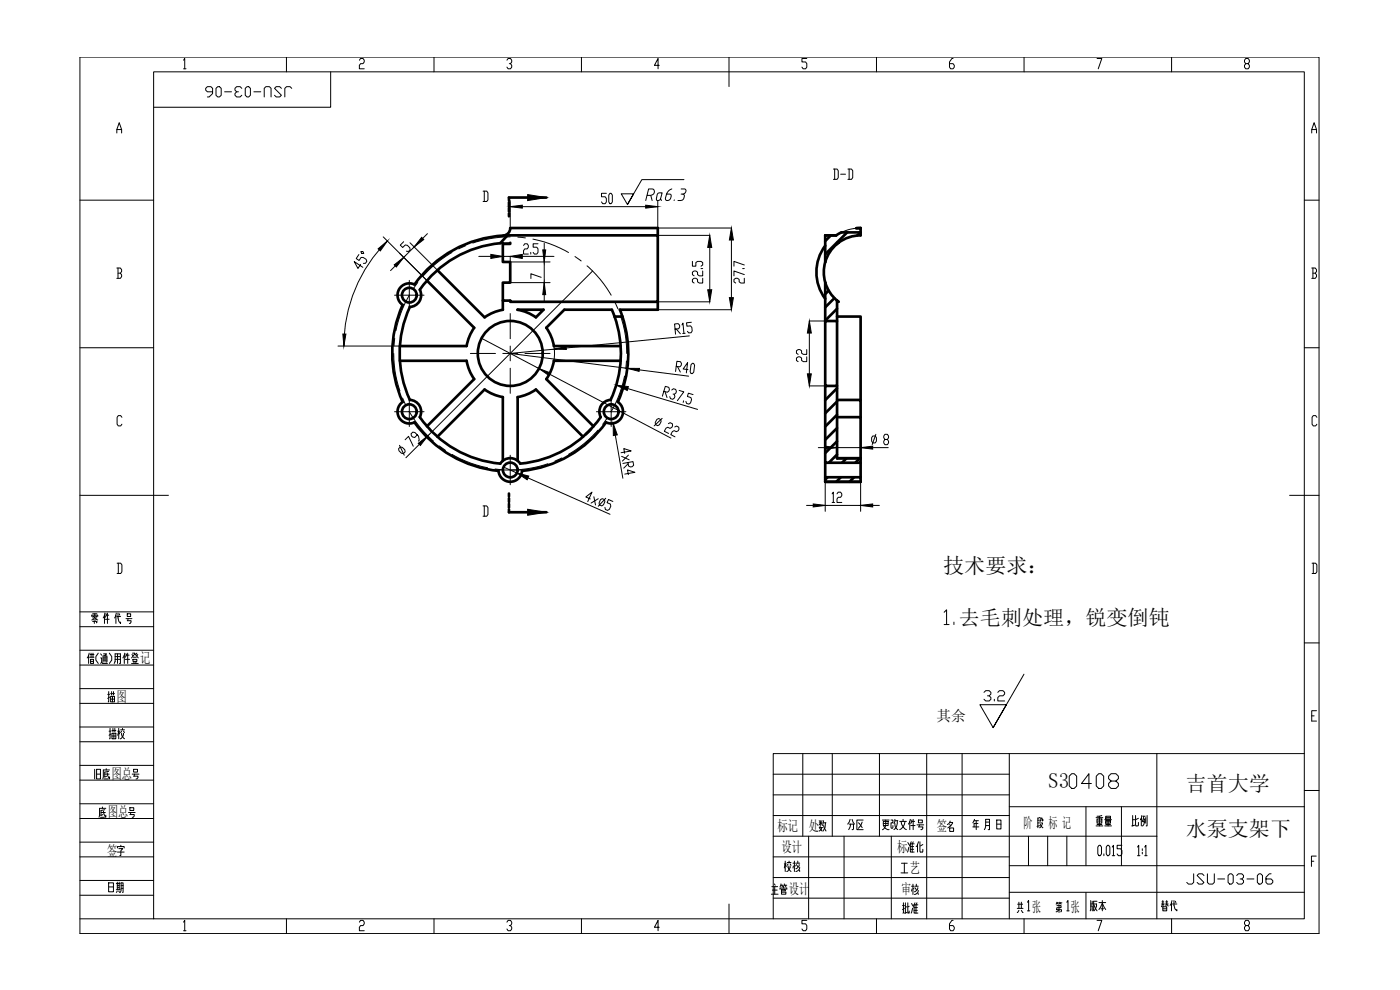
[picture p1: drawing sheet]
<svg xmlns="http://www.w3.org/2000/svg" width="420mm" height="297mm" viewBox="0 0 420 297" stroke-linecap="round" stroke-linejoin="round" font-family="sans-serif">
<!-- layer: 5 -->
<g fill="none" stroke="#000" stroke-width=".3">
<path d="M86 17.1v4.5M130.2 17.1v4.5M174.5 17.1v4.5M218.8 17.1v8.9M263 17.1v4.5M307.3 17.1v4.5M351.6 17.1v4.5M99.2 21.6v10.6h-53.1M24 60.1h22.1M391.4 60.1h4.5M24 104.3h22.1M391.4 104.3h4.5"/>
<path d="M24 148.6h26.6M387 148.6h8.9M391.4 192.9h4.5M391.4 226.1h-159.3v49.6M391.4 237.2h4.5M24 275.7h367.4v-254.1h-345.3v254.1M86 275.7v4.4M130.2 275.7v4.4M174.5 275.7v4.4M218.8 271.3v8.8M263 275.7v4.4M307.3 275.7v4.4"/>
<path d="M351.6 275.7v4.4"/>
</g>
<!-- layer: 9 -->
<path d="M24 17.1h371.9v263h-371.9z" fill="none" stroke="#000" stroke-width=".3"/>
<!-- layer: 10 -->
<g fill="none" stroke="#000" stroke-width=".3">
<path d="M55.1 18.1l.3-.5v3M107.9 18.1l.3-.5h.8l.3 .5v.5l-.3 .5h-.8l-.3 .5v1h1.4M152.1 18.1l.4-.5h.7l.4 .5v.5l-.4 .5h-.3M153.2 19.1l.4 .5v.5l-.4 .5h-.7l-.4-.5M197.9 19.6h-1.5l1.1-2v3M242.1 17.6h-1.4v1h1.1l.3 .5v1l-.3 .5h-.8l-.3-.5M286 17.6h-.3l-.7 1v1.5l.3 .5h.7l.4-.5v-.5l-.4-.5h-1M329.2 17.6h1.5l-1.1 3M373.9 19.1l-.4-.5v-.5l.4-.5h.7l.4 .5v.5l-.4 .5h-.7l-.4 .5v.5l.4 .5h.7l.4-.5v-.5l-.4-.5M35.1 39.9v-1l.7-2.1 .7 2.1v1M35.1 38.9h1.4M55.1 20.6h.7"/>
<path d="M393.7 39.9v-1l.7-2.1 .7 2.1v1M393.7 38.9h1.4M182 58h-1.5v1h1.1l.4 .5v1.1l-.4 .5h-.7l-.4-.5M183.1 58h.3l.4 .5v2.1l-.4 .5h-.3l-.4-.5v-2.1zM107.7 76.4l-.8 1.2 .9 .6 .6-1h.6l.9 .6 .2 .6-.4 .6h-.6M108.2 79.3l-.8 1.2-1.1-2 2.6 1.7M108.3 75.5h.6l.3 .5-.7 .1zM115 71.1l13.1 13.1-8.2-8.2M116.3 72.3a44.6 44.6 0 0 0-13.1 31.5M121.1 72.5l-1 1 .7 .8 .8-.8 .6 .1 .8 .7 .1 .7-.5 .5-.7-.1M123 72.8l8.3 8.3M128.3 70.1l-11.1 11.1"/>
<path d="M135.6 75.8a33.9 33.9 0 0 0-8.8 7.2M139.7 73.7l-2 1M143.7 76.9h3.6M150.9 78.5v-1.6h2.2v1.6M153.1 71.1l-5.1 .3-6.1 1.5M153.1 60.2v8.2M153.1 62h44.3M153.1 78.6h12M155.4 71.1l2.3 .3M156.7 76.9h9.6M157.1 73.6l.4-.5h.7l.4 .5v.6l-.4 .5h-.7l-.4 .5v1h1.5M159.3 75.7v.5"/>
<path d="M159.9 71.7l5 1.4 5.7 2.7M161.5 73.1h-1.5v1.1h1.1l.4 .5v1l-.4 .5h-.7l-.4-.5M163.3 73v17.4M172.6 77l1.8 1.3M176.2 79.8a34.1 34.1 0 0 1 7.2 8.8M197.4 60.2v8.2M197.4 68.4h22.1M197.4 70.6h15.6M207.8 78.4v1.5h1v-1.1l.5-.4h1.1l.5 .4v.7l-.5 .4M213 74.2v12.7M219.5 72v17.3M223.4 79.5l-3.1-1.1v1.5"/>
<path d="M35.1 80.4h1l.4 .5v.6l-.4 .5M35.4 82h.7l.4 .5v.5l-.4 .5h-1M35.4 80.4v3.1M122.8 88.6a34.7 34.7 0 0 0-4 10.6M122.8 84.1v4.5h-4.4M125.4 84.8l-1.4 1.8M127.3 88.6h-4.5v4.4M153.1 94.1v7.5M153.1 84.8h12M162.4 83.2l-3.1-1.1v1.5M177.8 81.3l-56 56M184.5 90.6l.9 2.1"/>
<path d="M186.2 94.8l1.5 6.1 .4 5.2M197.4 92.9h22.1M197.4 90.6h15.6M202.6 98.7l1.1-.1 .3-.5-.1-.5-.4-.5-1.1 .1 .3 3.1M203 98.7l1.2 1.4M204.7 97.5l.3-.5 .3 3M205.6 100l-.7 .1M207.5 96.7l-1.5 .1 .1 1.1 1.1-.1 .4 .4 .1 1.1-.3 .5-.7 .1-.4-.5M210.4 80.6h.5M210.9 83.5v1.4h-1l-.6-.3v-.8l-.5-.3h-.5l-.5 .3v.8l.5 .3M210.9 81.3v1.5h-1l-.6-.4v-.7l-.5-.4h-.5l-.5 .4v.7l.5 .4M222.9 80.6h.5"/>
<path d="M223.4 83.5v1.4h-1.1l-.5-.3v-.8l-.5-.3h-.5l-.5 .3v.8l.5 .3M223.4 82.4l-3.1-1.1v1.5M242.9 96.3h4.7M242.9 99.9v12.3M393.7 80.4h1l.4 .5v.6l-.4 .5M394 82h.7l.4 .5v.5l-.4 .5h-1M394 80.4v3.1M101.4 103.8h18.6M118.2 106.1l.3 5.1 1.5 6.1M118.5 101.5l-.3 2.3M120.8 119.5l1 2M122.8 119.1v4.4h-4.4"/>
<path d="M141.2 106.1h7.5M144.5 101.5l56.9 30M153.1 103.8v2.3h-2.2M153.1 110.5v7.5M155.3 106.1h-2.2v2.2M157.6 106.1h7.5M166.1 103l.3 2.2-.2 3.1M183.4 119.1v4.4h-4.4M187.4 112.8a34.7 34.7 0 0 1-4 10.7M188 108.3l-.2 2.3M188.4 116.6l20.9 6.2M199.2 117.4l1.1 .3 .5-.4 .1-.5-.2-.6-1-.3-.9 3"/>
<path d="M199.6 117.5l.6 1.8M201.6 117l.5-.4 .7 .2 .2 .6-.2 .5-.5 .4-.3-.1M202.3 118.3l.3 .6-.2 .5-.5 .4-.7-.2-.2-.6M203 109.9l1 .2 .5-.5v-.5l-.3-.6-1.1-.1-.4 3.1M203.3 110l.9 1.6M203.8 117.1l1.4 .5-1.9 2.6M206.5 110.9l-1.5-.2 1.4-1.9-.4 3.1M206.9 100.8l-53.8 5.3 53.6 6.8M207.8 109h.4l.3 .6-.3 2-.4 .5h-.4l-.3-.6 .3-2zM208 118.4l-1.4-.4-.3 1 1 .3 .2 .6-.3 1-.4 .3-.7-.1-.2-.7M242.1 107.1v1.4h-1l-.5-.4v-.7l-.5-.3h-.6l-.5 .3v.7l.5 .4M242.1 104.9v1.4h-1l-.5-.3v-.8l-.5-.3h-.6l-.5 .3v.8l.5 .3"/>
<path d="M242.9 115.8h4.7M36.6 125.2l-.4-.5h-.7l-.4 .5v2.1l.4 .5h.7l.4-.5M119.6 134.6l.5-.5 .6 .1 .8 .7 .1 .7-.5 .5-.6-.1-.8-.8zM119.9 133.6l1.4 3M121.6 131.9l1-1 1.4 3M122.9 123.5a34.4 34.4 0 0 0 7.2 8.8M125.2 130.5l-.7 .8-.6-.2-.4-.3-.1-.6 .5-.5 .6 .1 1.1 1.1 .2 1.2-.2 .2M127.3 123.5h-4.5v4.5M131.9 133.8l1.8 1.3M135.7 136.3a34.3 34.3 0 0 0 10.6 4.1M153.1 136.6v4.4h-4.4M164.4 139.2l-2.8 .8-3.4 .6-5.1 .4"/>
<path d="M168.6 137.4l-2.1 1M179.4 129.1a34.9 34.9 0 0 1-8.8 7.2M182.2 125.5l-1.3 1.8M184.7 130.6l2.2 12.9M186.4 135.8l3-.5-2.2-.7 .3 1.4M186.5 136.9l2.3 1.1M187.8 123.5h-4.4v4.5M188.5 138.8l.1 1 .6 .3 .5-.1 .5-.4-.2-1.1-3.1 .6M188.5 139.1l-1.3 1.4M188.6 136.6l-1.8 1.7M197.1 125.8l.6-.2 .6 .3 .1 .6-.5 .9-.5 .3-.7-.3-.1-.6zM198.7 125.5l-2.4 2.3"/>
<path d="M200.6 127.1l.5-.3 .7 .4 .1 .6-.3 .4-.5 .3-.7-.3-.5 .3-.5 .9 1.3 .7M202.5 128.1l.6-.3 .6 .4 .1 .6-.3 .5-.5 .2-.7-.3-.5 .3-.5 .9 1.3 .7M205.2 120.3l-.2 .4M245.6 134.3h21M258.3 132.5v5M261.9 130.8h.8l.3 .5v1.1l-.3 .5h-.8l-.3-.5v-1.1zM262.9 130.3l-1.1 3.1M265.6 131.9l-.4-.6v-.5l.4-.5h.7l.4 .5v.5l-.4 .6h-.7l-.4 .5v.5l.4 .5h.7l.4-.5v-.5l-.4-.5M395.2 125.2l-.3-.5h-.8l-.3 .5v2.1l.3 .5h.8l.3-.5M148.6 140.7l2.3 .2M151.1 140.1l4.1 1.8M157.6 141h-4.5v4.4"/>
<path d="M158.5 143.4l24.6 10.9M177.2 149.7l-1.4-.6 1.9-1.4-1.3 2.8M178.2 149l.5 2.5M179.5 149.6l-2.1 1.3M180.2 149.9l.5-.3 .7 .3 .1 .6-.4 1-.5 .3-.7-.3-.1-.6zM181.8 149.5l-2.3 2.4M183.9 150.5l-1.3-.6-.4 .9 1 .4 .1 .7-.4 .9-.6 .3-.6-.2-.1-.7M187.5 142.2l3-.5-2.2-.7 .3 1.4M242 151.6h21.9M247.7 144.6v8.8M249.7 148.2l.4-.5v3.1M249.7 150.8h.8"/>
<path d="M251.2 148.2l.4-.5h.7l.3 .5v.5l-.3 .5h-.7l-.4 .5v1.1h1.4M258.3 144.6v8.8M35.1 169h1.1l.4 .5v2.1l-.4 .5h-1.1M35.5 169v3.1M393.8 169h1.1l.3 .5v2.1l-.3 .5h-1.1M394.1 169v3.1M24 199.5h22.1M24 195.1h22.1M24 188h22.1M24 183.6h22.1M26.6 196.6v2.5M26.7 196l-.5 1.4"/>
<path d="M26.9 197.2h1.3M27 196.4h1.2M27.2 197.8h.9v1.3h-.9zM27.2 198.4h.9M27.3 196v1.2M27.5 186l.6-.2 .3-.6 .4 .6 .5 .2M27.5 185v-.4h1.8v.4M27.8 186.4h1.3l-.2 .4M27.8 185.4h.3M27.8 185h.4M27.8 184.2h1.3M27.9 196v1.2"/>
<path d="M28.2 186h.5M28.3 186.4v.7M28.4 184.2v1M28.7 185h.4M28.8 185.4h.3M29.5 196l-.7 1v1l.7 1.1M30.2 197.4h.3v1.3l-.3 .4M30.2 196.2l.3 .4M30.5 198.7l.3 .4h1.4M30.9 198.7v-1.9h1.2l-.2 1.9M30.9 197.4h1.2M30.9 198h1.2"/>
<path d="M31.1 196.2h.8l-.4 .6v1.9M31.4 184.6v2.5M31.4 196.6l.1 .2M31.5 183.9l-.5 1.5M31.6 185.8h1.2M31.9 184.6l-.3 .6M31.9 184.2v.4h.7M32.2 183.9v3.2M32.8 196l.7 1v1l-.7 1.1M34.3 199.1l.3-.7v-2.2h1.5v2.9h-.2M34.6 197.8h1.5M34.6 197h1.5"/>
<path d="M34.8 184.6v2.5M34.9 183.9l-.5 1.5M35 185h1.2M35.3 196.2v2.9M35.4 183.9l.3 2.5 .5 .7v-.5M35.8 184.2l.1 .4M37.3 196.6v2.5M37.5 196l-.6 1.4M37.6 197.8h1.3M37.8 185.6h1.8M37.9 196.6l-.3 .6M37.9 196.2v.4h.8"/>
<path d="M38.2 184.2h1v.8h-1zM38.2 186.2h1.1l-.2 .9h-.3M38.3 196v3.1M38.4 185.6l-.1 .6M39.5 199.1h2M39.6 196.4l.3 .4M39.8 196h.7v.2l-1 1.2M39.9 197.8h1.2v.6h-1.2zM40.1 197.2h.8M40.2 198.4v.7M40.5 196.2l1 1.2M40.8 198.4v.7"/>
<path d="M41.1 196l-.3 .4M41.3 196.4l-.2 .4M24 211h22.1M24 206.6h22.1M24 218.1h22.1M393.7 214.8h.7M395.1 213.2h-1.4v3.2h1.4M24 222.6h22.1M24 234.1h22.1M24 229.6h22.1M232.1 232.3h70.8M232.1 238.5h70.8"/>
<path d="M240.9 226.1v24.8M249.8 226.1v24.8M263.9 226.1v24.8M278.1 226.1v49.6M288.7 226.1v49.6M302.9 226.1v49.6M347.2 226.1v49.6M24 245.6h22.1M24 241.2h22.1M24 257.1h22.1M24 252.7h22.1M35.2 254.4v-.4h2.1v.4"/>
<path d="M35.2 255.7h2.1M35.7 254.6h1.1l-.5 .7v1.4h-.3M36.3 253.6v.4M232.1 257.1h70.8M232.1 244.7h70.8M232.1 250.9h115.1M242.7 250.9v24.8M245.9 246.9h.8M245.9 248.3h1M245.9 246.2l.1 .3M246.2 247.9l-.2 .6 .7 .9M246.3 246.2v1.5"/>
<path d="M246.6 247.3l-.3-.4-.4 .6M246.6 248.3l-.1 .6-.6 .5M246.7 246.2l-.1 .3M247.2 247.7l.7 1.7M247.2 246.9h.7M247.2 246.2l-.3 1.5M247.7 246.9l-.1 1.4-.6 1.1M253.3 250.9v24.8M267.5 250.9v24.8M285 246.8h.9v.2l-.6 .8-.9 .6M285 248.4h1.2v1.1h-1.2zM285 247.4l.3 .4"/>
<path d="M285.2 246.3l-.5 .9-.4 .2M292 248.1h1.8M292.3 246.2h1.3M292.5 245.8l-.5 1.1M293 246.2v2.7M293.5 247.1h-1.2v1M295.4 248.9l.4-1v-2.1h1.2v3.1h-.4M295.8 246.7h1.2M295.8 247.7h1.2M299.1 246h1.3v2.7h-1.3zM299.1 247.3h1.3M302.9 242h88.5"/>
<path d="M302.9 259.7h88.5M311.5 246.1h.5M311.5 246.9h.5M312 247.7l-.8 .2M312.1 245.3l-.6 .2v2.9M312.2 246.9h.7v.2l-.4 .8-.5 .5M312.2 247.3l.8 1.1M313 245.9v.4h-.3v-.8h-.3l-.3 1M325.9 242v17.7M329.8 253.6h.4l.4 .6v2l-.4 .5h-.4l-.3-.5v-2zM331.3 256.2v.5M332.4 253.6h.3l.4 .6v2l-.4 .5h-.3l-.4-.5v-2z"/>
<path d="M333.8 254.2l.4-.6v3.1M333.8 256.7h.7M336.6 242v17.7M336.7 253.6h-1.4v1.1h1l.4 .5v1l-.4 .5h-.7l-.3-.5M341.4 254.2l.3-.6v3.1M341.4 256.7h.7M342.8 254.7v.5M342.8 255.7v.5M343.5 254.2l.4-.6v3.1M343.5 256.7h.8M393.6 258.4h.7M395 256.9h-1.4v3.1"/>
<path d="M24 264.2h22.1M24 268.6h22.1M55.1 276.7l.3-.6v3.2M55.1 279.3h.7M107.9 276.7l.3-.6h.8l.3 .6v.5l-.3 .5h-.8l-.3 .5v1.1h1.4M152.1 276.7l.4-.6h.7l.4 .6v.5l-.4 .5h-.3M153.2 277.7l.4 .5v.5l-.4 .6h-.7l-.4-.6M197.9 278.2h-1.5l1.1-2.1v3.2M231.5 268.3h2M231.6 266h1.8M231.8 267.1h1.4M232.1 263.3h70.8"/>
<path d="M232.1 269.5h70.8M232.4 265.2l.2 .4M232.5 266v2.3M234.1 266.9v-.4h2v.4M234.4 265.2l-.3 .8M234.4 265.6h.6M234.5 267.3h1.2v-.4h-1.2v1.4h1.3v-.6h-1.3M234.7 265.6l.1 .4M235.1 266.2v.3M235.4 265.2l-.3 .8M235.4 265.6h.7M235.7 265.6l.1 .4"/>
<path d="M242.1 276.1h-1.4v1.1h1.1l.3 .5v1l-.3 .6h-.8l-.3-.6M273.6 265.9h.7M273.7 266.7l-.1 .7M274 265.3v3.1M274.1 266.5l.2 .2M274.6 266.3l.4 .6M274.6 265.9h1M275 265.3v.6M275.4 266.3a1.21 1.21 0 0 1-1 1.3M275.6 267.2a1.14 1.14 0 0 1-1.2 1.2M286 276.1h-.3l-.7 1.1v1.5l.3 .6h.7l.4-.6v-.5l-.4-.5h-1M302.9 267.7h88.5"/>
<path d="M329.2 276.1h1.5l-1.1 3.2M373.9 277.7l-.4-.5v-.5l.4-.6h.7l.4 .6v.5l-.4 .5h-.7l-.4 .5v.5l.4 .6h.7l.4-.6v-.5l-.4-.5"/>
</g>
<!-- layer: SLD-0 -->
<path d="M308.7 250.9v8.8M314.4 250.9v8.8M320.2 250.9v8.8" fill="none" stroke="#000" stroke-width=".3"/>
<!-- layer: 0 -->
<g fill="none" stroke="#000" stroke-width=".8">
<path d="M164 59.3h-11.3v.8M150.9 72.9v.3M152.7 60.7v1.1M152.7 62.4v1.1M152.7 64.1v.8M153.1 72.8v.4h-2.2v5.4h2.2v6.2h-2.2v5.4h2.2v.4h44.3v-20h-45.2l-2.1 2.4a33.3 33.3 0 0 0-24.1 13.9 3.5 3.5 0 0 1-3 5.2M197.4 70.6v-2.2l-44.3 .1a2.22 2.22 0 0 1-2 2.2 35.4 35.4 0 0 0-26.7 14.7 3.5 3.5 0 0 0-4.6 1.4 3.5 3.5 0 0 0 1 4.7 35.4 35.4 0 0 0 0 29.1 3.5 3.5 0 0 0-1 4.7 3.5 3.5 0 0 0 4.6 1.4 35.4 35.4 0 0 0 25.2 14.6 3.5 3.5 0 0 0 3.5 3.3 3.5 3.5 0 0 0 3.6-3.3 35.4 35.4 0 0 0 25.2-14.6 3.5 3.5 0 0 0 4.6-1.4 3.5 3.5 0 0 0-1.1-4.7 35.4 35.4 0 0 0 .6-27.7M247.7 70.6h3.2M247.7 70.6h3.3M247.7 70.6v8M247.7 73.7a13.3 13.3 0 0 0 0 15.9M251.2 73.2a11.1 11.1 0 0 0-3.5 11.6"/>
<path d="M251.7 72.8l-.5 .4M251.7 72.8h-.5v.4M257 68.5h1.3v1.2h-5.8l-1.6 .9M258.3 68.4v.1M258.3 69.7v.9M258.3 70.6a11.1 11.1 0 0 0-6.6 2.2M258.3 68.4l-1.3 .1M123 92.1a33.2 33.2 0 0 0 0 27.9M128.1 84.2l14.2 14.1a13.3 13.3 0 0 0-2.3 5.5M131.3 81.1l14.1 14.1M150.9 90.2v2.7M150.9 92.9a13.3 13.3 0 0 0-5.5 2.3"/>
<path d="M155.3 92.9h7.8l-2.3 2.3a13.6 13.6 0 0 0-5.5-2.3zM155.3 92.9h.1M183.6 92.9h-14.2l-5.4 5.4a13.3 13.3 0 0 1 2.2 5.5h20.1M183.6 92.9l.8 2.1M184.4 95h2.4M184.4 95a33.2 33.2 0 0 1-1.1 25 3.5 3.5 0 0 0-3 5.2 33.2 33.2 0 0 1-24.2 13.9 3.5 3.5 0 0 0-5.9 0 33.2 33.2 0 0 1-24.2-13.9 3.5 3.5 0 0 0-3-5.2M197.4 90.6v2.3h-11.4M247.7 96.3h3.5v19.5h-3.5zM247.7 84.8v11.5M247.7 84.8a11.1 11.1 0 0 0 3.5 5.4M251.2 95h7.1v25M251.2 90.2v6.1"/>
<path d="M251.2 90.2l.5 .3-.5 .1M120 103.8h20M120 108.3h20M140 108.3a13.3 13.3 0 0 0 2.3 5.4l-14.2 14.2M145.4 116.9l-14.1 14.1M145.4 116.9a13.3 13.3 0 0 0 5.5 2.2M150.9 119.2v19.1M186.3 108.3h-20.1a13.3 13.3 0 0 1-2.2 5.4l14.1 14.2M247.7 115.8v23h10.6v-1.3M251.2 115.8v21.7h7.1M175 131l-14.2-14.1a13.3 13.3 0 0 1-5.4 2.2l-.1 19.2M177.4 128.7l-1.6 1.6"/>
<path d="M247.7 138.8v4.4M251.2 125.2h7.1v12.3M251.2 120h7.1v5.2M251.2 137.5h7.1M258.3 138.8v4.4M152.7 148.1v.8M152.7 149.5v1.1M152.7 151.2v1.1M152.7 152.9v.8h11.3M247.7 144.6h10.6M247.7 144.6v-1.4h10.6v1.4"/>
<circle cx="122.8" cy="88.6" r="2.21"/>
<circle cx="153.1" cy="106" r="9.7"/>
<circle cx="122.8" cy="123.5" r="2.21"/>
<circle cx="183.4" cy="123.5" r="2.21"/>
<circle cx="153.1" cy="141" r="2.21"/>
</g>
<path d="M145 57.3h1.1l.3 .6v2.1l-.3 .5h-1.1M145.3 57.3v3.2M153.1 72.8l-3 .2M257 68.5l-2.3 .4-2.2 .8M145 151.8h1.1l.3 .5v2.1l-.3 .5h-1.1M145.3 151.8v3.1M283.3 183.7l.8-.7v4.4M283.3 187.4h1.5M286.3 186.7v.7" fill="none" stroke="#000" stroke-width=".3"/>
<!-- layer: 10 -->
<g fill="#000" stroke="#000" stroke-width=".3">
<path d="M113.5 74.7l2.8-2.4-2.2 3zM118.3 79.5l2.9-2.3-2.3 2.9zM126.5 71.2l.7 .7-2.9 2.2zM147.3 76.3l3.6 .6-3.6 .6zM153.1 62l3.6-.4v.8zM153.1 76.9l3.6-.6v1.2zM162.9 75h.9l-.5 3.6zM213 70.6l.6 3.6h-1.2zM219.5 68.4l.6 3.6h-1.2zM163.3 84.8l.5 3.6h-.9zM212.4 86.9h1.2l-.6 3.7zM218.9 89.3h1.2l-.6 3.6z"/>
<path d="M242.9 96.3l.6 3.6h-1.2zM102.9 100.2h.9l-.6 3.6zM161.7 110.6l3.4 1.3-.4 .8zM166.3 104.8l3.6-.8 .1 .8zM188.3 110.5h3.6l-.1 .9zM184.9 115.6l3.7 .4-.4 1.2zM242.3 112.2h1.2l-.6 3.6zM125.5 133l2.9-2.2-2.2 2.9zM184 127l1.3 3.5-1.2 .2zM247.6 133.9l3.6 .4-3.6 .5zM258.3 134.3l3.6-.4v.9zM155.2 141.9l3.5 .9-.5 1.1z"/>
<path d="M244.1 151.2l3.6 .4-3.6 .5zM258.3 151.6l3.6-.4v.9z"/>
</g>
<!-- layer: 0 -->
<path d="M158.4 58.4l5.6 .9-5.6 .9zM158.4 152.8l5.6 .9-5.6 .9z" fill="#000" stroke="#000" stroke-width=".3"/>
<!-- layer: 10 -->
<g fill="none" stroke="#000" stroke-width=".8">
<path d="M249.4 70.6l-1.7 1.7M254.2 69.7l-6.5 6.6M258.2 69.7l-.9 1M248.7 87.2l-1 1M250.4 89.5l-2.7 2.7M251.2 92.6l-3.5 3.6M248 115.8l-.3 .3M251.2 116.5l-3.5 3.5M251.2 120.5l-3.5 3.5M251.2 124.4l-3.5 3.6M251.2 128.4l-3.5 3.6M251.2 132.4l-3.5 3.5"/>
<path d="M251.2 136.4l-2.5 2.4M254 137.5l-1.3 1.3M258 137.5l-1.3 1.3M248.4 143.2l-.7 .7M252.3 143.2l-1.3 1.4M256.3 143.2l-1.3 1.4"/>
</g>
<path d="M205.3 53.9h-12.7l-4.3 7.5 1.9-3.2h-3.8l1.9 3.2M307.3 202.3l-9.2 16 3.9-6.9h-7.9l4 6.9" fill="none" stroke="#000" stroke-width=".3"/>
<text font-size="7.9" x="319.6" y="237.8">0408</text>
<text font-size="7.1" x="192.6" y="61.4">Ra6.3</text>
<g font-size="6.6">
<text x="60.3" y="30.3">JSU-03-06</text>
<text x="249.1" y="55">D-D</text>
<text x="294.2" y="211.7">3.2</text>
<text x="31.4" y="223">描校</text>
<text x="27.2" y="234.9">旧底图总号号</text>
<text x="28.6" y="246.6">底图总号号</text>
<text x="253.3" y="250.1">分区</text>
<text x="263.5" y="250.1">更改文件号</text>
<text x="327.7" y="249.1">重量</text>
<text x="338.3" y="249.1">比例</text>
<text x="270.9" y="256.8">准化</text>
<text x="234.2" y="262.8">校核</text>
<text x="31.4" y="269.2">日期</text>
<text x="269.5" y="275.2">批准</text>
<text x="326" y="274.5">版本</text>
<text x="347.5" y="274.5">替代</text>
</g>
<g font-size="6.3">
<text x="283.1" y="171.8">技术要求：</text>
<text x="287.8" y="187.4">去毛刺处理，锐变倒钝</text>
<text x="314.6" y="236.6">S3</text>
<text x="355.8" y="237.4">吉首大学</text>
<text x="355.8" y="250.8">水泵支架下</text>
</g>
<text font-size="6.2" x="354.9" y="266.3">JSU-03-06</text>
<g font-size="5.3">
<text x="35.3" y="211.7" transform="rotate(-90 35.3 211.7)">描图</text>
<text x="273.4" y="263.2" transform="rotate(-90 273.4 263.2)">工艺</text>
</g>
<g font-size="4.9">
<text x="308" y="275.2" transform="rotate(-90 308 275.2)">共 张</text>
<text x="319.6" y="275.2" transform="rotate(-90 319.6 275.2)">第 张</text>
</g>
<g font-size="4.4">
<text x="42.1" y="199.1">记</text>
<text x="34.9" y="210.6">图</text>
<text x="281" y="216.2">其余</text>
<text x="33.5" y="233.7">图总</text>
<text x="32.3" y="245.2">图总</text>
<text x="233.3" y="249.5">标记</text>
<text x="242.8" y="249.4">处</text>
<text x="281.2" y="249.5">签</text>
<text x="307.1" y="248.4">阶</text>
<text x="314.6" y="248.4">标 记</text>
<text x="32.1" y="256.7">签</text>
<text x="234.6" y="255.6">设计</text>
<text x="269.2" y="255.7">标</text>
<text x="273" y="261.9">艺</text>
<text x="236.7" y="268.3">设计</text>
<text x="270.5" y="268.4">审</text>
<text x="309.8" y="273.8">张</text>
<text x="321.4" y="273.8">张</text>
</g>
</svg>
